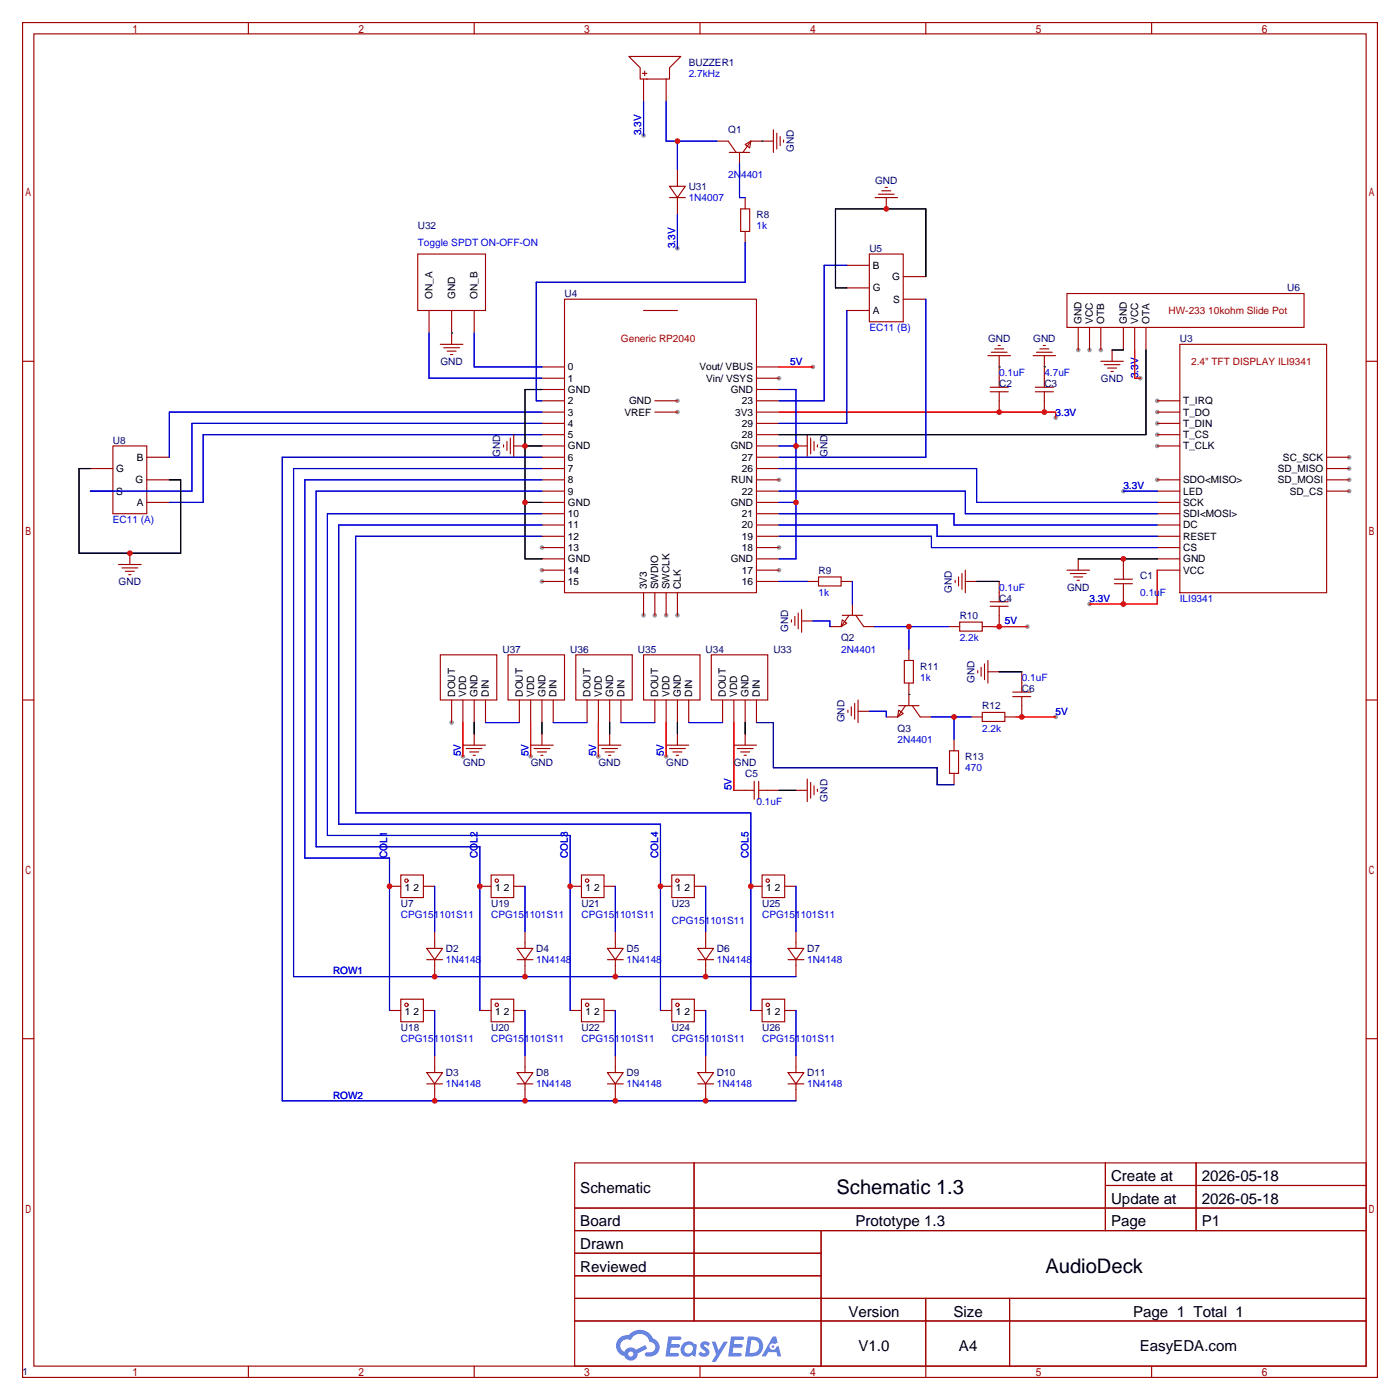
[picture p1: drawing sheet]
<svg xmlns="http://www.w3.org/2000/svg" width="315mm" height="315mm" viewBox="0 0 315 315" stroke-linecap="round" stroke-linejoin="round" font-family="sans-serif">
<g fill="#999">
<circle cx="260.3" cy="100.3" r=".51"/>
<circle cx="260.3" cy="97.8" r=".51"/>
<circle cx="260.3" cy="95.3" r=".51"/>
<circle cx="260.3" cy="92.7" r=".51"/>
<circle cx="260.3" cy="90.2" r=".51"/>
<circle cx="303.5" cy="110.5" r=".51"/>
<circle cx="303.5" cy="107.9" r=".51"/>
<circle cx="303.5" cy="105.4" r=".51"/>
<circle cx="303.5" cy="102.9" r=".51"/>
<circle cx="260.3" cy="107.9" r=".51"/>
<circle cx="121.9" cy="123.2" r=".51"/>
<circle cx="121.9" cy="128.3" r=".51"/>
<circle cx="121.9" cy="130.8" r=".51"/>
<circle cx="175.3" cy="85.1" r=".51"/>
<circle cx="175.3" cy="107.9" r=".51"/>
<circle cx="175.3" cy="123.2" r=".51"/>
<circle cx="175.3" cy="128.3" r=".51"/>
<circle cx="152.4" cy="90.2" r=".51"/>
<circle cx="152.4" cy="92.7" r=".51"/>
<circle cx="144.8" cy="138.4" r=".51"/>
<circle cx="147.3" cy="138.4" r=".51"/>
<circle cx="149.9" cy="138.4" r=".51"/>
<circle cx="152.4" cy="138.4" r=".51"/>
<circle cx="242.6" cy="78.7" r=".51"/>
<circle cx="245.1" cy="78.7" r=".51"/>
<circle cx="247.6" cy="78.7" r=".51"/>
<circle cx="101.6" cy="162.6" r=".51"/>
<circle cx="237.5" cy="94" r=".51"/>
<circle cx="256.5" cy="85.1" r=".51"/>
<circle cx="245.1" cy="135.9" r=".51"/>
<circle cx="152.4" cy="55.9" r=".51"/>
<circle cx="144.8" cy="30.5" r=".51"/>
<circle cx="252.7" cy="110.5" r=".51"/>
<circle cx="182.9" cy="82.6" r=".51"/>
<circle cx="231.1" cy="141" r=".51"/>
<circle cx="237.5" cy="161.3" r=".51"/>
<circle cx="149.9" cy="170.2" r=".51"/>
<circle cx="134.6" cy="170.2" r=".51"/>
<circle cx="119.4" cy="170.2" r=".51"/>
<circle cx="104.1" cy="170.2" r=".51"/>
</g>
<g fill="none" stroke="#a10000" stroke-width=".25">
<path d="M5.1 5.1h304.8v304.8h-304.8zM7.6 7.6h299.7v299.7h-299.7zM55.9 5.1v2.5M106.7 5.1v2.5M157.5 5.1v2.5M208.3 5.1v2.5M259.1 5.1v2.5M5.1 81.3h2.5M307.3 81.3h2.6M5.1 157.5h2.5M307.3 157.5h2.6M5.1 233.7h2.5"/>
<path d="M307.3 233.7h2.6M129.3 261.6h178v45.7h-178zM129.3 271.8h178M129.3 276.9h178M156.1 261.6v35.6M184.7 276.9v30.4M248.7 261.6v15.3M248.7 266.7h58.6M269.1 261.6v15.3M129.3 281.9h55.4M129.3 292.1h178M129.3 287h55.4"/>
<path d="M129.3 297.2h178M208.3 292.1v17.8M227.1 292.1v15.2M55.9 307.3v2.6M106.7 307.3v2.6M157.5 307.3v2.6M259.1 307.3v2.6"/>
</g>
<g fill="#5487ff">
<path d="M157.9 302a1.3 1.3 0 0 1 1.8 .3l-.4 .6a.54 .54 0 0 0-.9-.2l.1 .2a1.28 1.28 0 0 1 .8 2 1.53 1.53 0 0 1-2.2-.3l.5-.6 .8 .5a.31 .31 0 0 0 .4-.3 .31 .31 0 0 0-.3-.3 1.12 1.12 0 0 1-.6-1.9z"/>
<path d="M160.1 301.8h.9l.6 2 1.2-2h.9l-2.7 4.6h-.9l1-1.7z"/>
<path d="M150.4 300.7h2.2a.46 .46 0 0 1 .5 .1 .46 .46 0 0 1 .1 .5l-.3 .2h-1.8l-.1 .9h1.6a.4 .4 0 0 1 .4 .4 .4 .4 0 0 1-.4 .4h-1.7l-.2 1.2h1.4a.46 .46 0 0 1 .5 .1 .46 .46 0 0 1 .1 .5l-.4 .2h-2.6z"/>
<path d="M164.5 300.7h2.2a.47 .47 0 0 1 .5 .1 .47 .47 0 0 1 .1 .5l-.3 .2h-1.8l-.1 .9h1.6a.4 .4 0 0 1 .4 .4 .4 .4 0 0 1-.4 .4h-1.7l-.2 1.2h1.4a.46 .46 0 0 1 .5 .1 .46 .46 0 0 1 .1 .5l-.3 .2h-2.7z"/>
<path d="M173.9 300.7h.7l.3 1.3-.6 .4a.75 .75 0 0 0-1.1 .3 .75 .75 0 0 0 .5 1 .75 .75 0 0 0 .9-.7l.5-.2 .7 2.3h-.9l-.2-.9h-1.9l-.5 .9h-1z"/>
<path d="M168.3 300.7l-.7 4.5h1.5a2.27 2.27 0 0 0 2.6-2.3 2.27 2.27 0 0 0-2.7-2.2zM169 301.5a1.5 1.5 0 0 1 1.8 1.5 1.5 1.5 0 0 1-1.9 1.4h-.3z"/>
<path d="M153.7 302.3a1.6 1.6 0 0 0-.3 2.3 1.6 1.6 0 0 0 2.3 .2l.8 .4 .3-2.5-.2-.3h-.5a1.58 1.58 0 0 0-2.4-.1zM154.3 302.8a.98 .98 0 0 1 1.6 .4 .98 .98 0 0 1-1.1 1.3 .94 .94 0 0 1-.9-.6 .94 .94 0 0 1 .4-1.1z"/>
<path d="M139.3 301.1a2.37 2.37 0 0 0 1.2 4 1.54 1.54 0 0 0 1.7 1 1.54 1.54 0 0 0 1.2-1.6l2.2-1.1-.5-.8-2 1a1.57 1.57 0 0 0-2.6 .5 1.5 1.5 0 0 1-.8-2.1 1.5 1.5 0 0 1 2.2-.5 2.23 2.23 0 0 1 2.3-1.4 2.23 2.23 0 0 1 2 1.8 1.16 1.16 0 0 1 1.2 1.1 1.16 1.16 0 0 1-1.1 1.2h-.7a.47 .47 0 0 0-.5 .4 .47 .47 0 0 0 .4 .6 2.14 2.14 0 0 0 2.7-1.4 2.14 2.14 0 0 0-1.3-2.7 3.2 3.2 0 0 0-5.5-.7l-1.1 .1zM141.3 304.6a.6 .6 0 0 1 1.2 0 .6 .6 0 0 1-1.2 0z"/>
<circle cx="173.9" cy="302.9" r=".28"/>
</g>
<g fill="none" stroke="#a10000" stroke-width=".25">
<path d="M141.5 12.7h11.7l-2.6 2.5v2.6h-6.6v-2.6zM144.5 16.5h1M144.8 17.8v5.1M145 16v1M149.9 17.8v5.1M152.4 38.1v3.8M161.3 31.8h2.5l1.8 2.5M164.1 34.3h4.6M166.4 34.3v2.5M167.6 32.5l1.3-.7-.2 1.5zM168.9 31.8h5.1M168.9 31.8l-1.8 2.5"/>
<path d="M174 29.2v5.1M174.8 30v3.5M175.5 30.7v2.1M176.3 31.5v.5M94 57.1h15.2v12.7h-15.2zM150.6 41.9h3.6l-1.8 2.5zM150.6 44.4h3.6M152.4 44.4v3.9M166.6 47h2.1v5.1h-2.1zM167.6 44.4v2.6M167.6 52.1v2.5M190.5 59.7h5.1"/>
<path d="M195.6 57.1h7.6v15.3h-7.6zM196.8 44.4h5.1M197.6 43.7h3.6M198.4 42.9h2M199.1 42.2h.5M199.4 44.4v2.6M96.5 69.8v5.1M99.1 77.5h5M99.8 78.2h3.6M100.6 79h2M101.3 79.8h.6M101.6 69.8v7.7"/>
<path d="M106.7 69.8v5.1M127 67.3h43.2v66h-43.2zM144.8 69.8h7.6M190.5 69.8h5.1M190.5 64.8h5.1M203.2 62.2h5.1M203.2 67.3h5.1M223 79.2h3.6M223.8 78.5h2M224.5 77.7h.5M233.2 79.2h3.5M233.9 78.5h2.1"/>
<path d="M234.7 77.7h.5M240 66h53.4v7.7h-53.4zM242.6 73.7v5M245.1 73.7v5M247.6 73.7v5M250.2 78.7v2.6M252.7 73.7v5M255.3 73.7v5M257.8 73.7v5M265.4 77.5h33v55.8h-33zM114 99.3v2M114.8 98.6v3.5"/>
<path d="M115.6 97.8v5.1M121.9 97.8h5.1M121.9 95.2h5.1M121.9 92.7h5.1M121.9 90.2h5.1M121.9 82.5h5.1M121.9 85.1h5.1M121.9 87.6h5.1M147.3 92.7h5.1M147.3 90.2h5.1M170.2 97.8h5.1M170.2 95.2h5.1"/>
<path d="M170.2 92.7h5.1M170.2 90.2h5.1M170.2 82.5h5.1M170.2 85.1h5.1M170.2 87.6h5.1M181.6 97.8v5.1M182.4 98.6v3.5M183.1 99.3v2M222.2 80h5.1M222.8 87.1h4M222.8 88.1h4M224.8 80v7.1"/>
<path d="M224.8 88.1v4.6M232.4 80h5.1M232.9 87.1h4.1M232.9 88.1h4.1M234.9 80v7.1M234.9 88.1v4.6M247.6 81.3h5.1M248.4 82h3.6M249.2 82.8h2M249.9 83.6h.5M260.3 97.8h5.1M260.3 95.2h5.1"/>
<path d="M260.3 92.7h5.1M260.3 90.2h5.1M20.3 110.5h5.1M20.3 105.4h5.1M25.4 100.3h7.6v15.3h-7.6zM33 113h5.1M33 107.9h5.1M33 102.9h5.1M113.3 100.1v.5M115.6 100.3h2.5M121.9 118.1h5.1M121.9 115.6h5.1"/>
<path d="M121.9 113h5.1M121.9 110.5h5.1M121.9 100.3h5.1M121.9 107.9h5.1M121.9 105.4h5.1M121.9 102.9h5.1M170.2 118.1h5.1M170.2 115.6h5.1M170.2 113h5.1M170.2 110.5h5.1M170.2 100.3h5.1M170.2 107.9h5.1"/>
<path d="M170.2 105.4h5.1M170.2 102.9h5.1M179.1 100.3h2.5M183.9 100.1v.5M260.3 118.1h5.1M260.3 115.6h5.1M260.3 113h5.1M260.3 110.5h5.1M260.3 100.3h5.1M260.3 107.9h5.1M298.4 110.5h5.1M298.4 107.9h5.1"/>
<path d="M298.4 105.4h5.1M298.4 102.9h5.1M26.7 127h5M27.4 127.8h3.6M28.2 128.5h2M29 129.3h.5M29.2 124.5v2.5M121.9 128.3h5.1M121.9 125.7h5.1M121.9 123.2h5.1M121.9 120.7h5.1M121.9 130.8h5.1"/>
<path d="M144.8 133.3v5.1M147.3 133.3v5.1M149.9 133.3v5.1M152.4 133.3v5.1M170.2 128.3h5.1M170.2 125.7h5.1M170.2 123.2h5.1M170.2 120.7h5.1M170.2 130.8h5.1M178.1 139.4v.6M178.8 138.7v2M179.6 137.9v3.6"/>
<path d="M180.3 139.7h2.6M180.3 137.2v5M181.6 130.8h2.5M184.1 129.8h5.1v2h-5.1zM189.2 130.8h2.6M189.5 139.4l1 .8-1.3 .8zM189.5 138.4h4.6M191 138.4l-1.8 2.6M191.8 135.9v2.5M192.5 138.4l1.8 2.6h2.5M214.9 130.6v.5M215.6 129.8v2"/>
<path d="M215.9 140h5.1v2h-5.1zM216.4 129v3.6M217.2 130.8h2.5M217.2 128.3v5M222.8 135.4h4M222.8 136.4h4M224.8 130.8v4.6M224.8 136.4v4.6M240 128.3h5.1M240.8 129h3.5M241.6 129.8h2M242.3 130.6h.5"/>
<path d="M242.6 125.7v2.6M250.7 130.3h4.1M250.7 131.3h4.1M252.7 125.7v4.6M252.7 131.3v4.6M260.3 128.3h5.1M260.3 125.7h5.1M260.3 123.2h5.1M260.3 120.7h5.1M99.1 147.3h12.7v10.2h-12.7zM101.6 157.5v5.1M104.1 157.5v5.1"/>
<path d="M106.7 157.5v5.1M109.2 157.5v5.1M114.3 147.3h12.7v10.2h-12.7zM116.8 157.5v5.1M119.4 157.5v5.1M121.9 157.5v5.1M124.5 157.5v5.1M129.5 147.3h12.7v10.2h-12.7zM132.1 157.5v5.1M134.6 157.5v5.1M137.2 157.5v5.1M139.7 157.5v5.1"/>
<path d="M144.8 147.3h12.7v10.2h-12.7zM147.3 157.5v5.1M149.9 157.5v5.1M152.4 157.5v5.1M154.9 157.5v5.1M160 147.3h12.7v10.2h-12.7zM162.6 157.5v5.1M165.1 157.5v5.1M167.6 157.5v5.1M170.2 157.5v5.1M186.7 141h2.5M190.8 159.8v.5"/>
<path d="M191.5 159v2M192.3 158.2v3.6M193 157.5v5.1M202.2 159.8l1 .7-1.3 .8zM202.2 158.8h4.6M203.5 148.6h2v5.1h-2zM203.7 158.8l-1.8 2.5M204.5 146v2.6M204.5 153.7v5.1M205.2 158.8l1.8 2.5h2.5M213.4 141h2.5M220 150.9v.5"/>
<path d="M220.7 150.1v2M221 141h2.5M221.5 149.4v3.5M222.2 151.1h2.6M222.2 148.6v5.1M227.8 155.7h4.1M227.8 156.7h4.1M229.9 151.1v4.6M229.9 156.7v4.6M104.1 167.6h5.1M104.9 168.4h3.6M105.7 169.2h2"/>
<path d="M106.4 169.9h.5M106.7 165.1v2.5M119.4 167.6h5.1M120.1 168.4h3.6M120.9 169.2h2M121.7 169.9h.5M121.9 165.1v2.5M134.6 167.6h5.1M135.4 168.4h3.5M136.1 169.2h2.1M136.9 169.9h.5M137.2 165.1v2.5"/>
<path d="M149.9 167.6h5M150.6 168.4h3.6M151.4 169.2h2M152.1 169.9h.6M152.4 165.1v2.5M165.1 167.6h5.1M165.1 177.8h4.6M165.9 168.4h3.5M166.6 169.2h2.1M167.4 169.9h.5M167.6 165.1v2.5M169.7 175.8v4"/>
<path d="M170.7 177.8h4.6M170.7 175.8v4M179.1 177.8h2.5M181.6 175.3v5M182.4 176v3.6M183.1 176.8v2M183.9 177.5v.6M193 160h2.6M199.4 161.3h2.5M213.6 168.9h2v5.1h-2zM214.6 166.4v2.5M214.6 174v2.5"/>
<path d="M218.4 161.3h2.6M221 160.3h5.1v2h-5.1zM226.1 161.3h2.5M87.6 199.4h2.6M90.2 196.8h5v5.1h-5zM95.2 199.4h2.6M107.9 199.4h2.6M110.5 196.8h5.1v5.1h-5.1zM115.6 199.4h2.5M128.3 199.4h2.5M130.8 196.8h5.1v5.1h-5.1zM135.9 199.4h2.5"/>
<path d="M148.6 199.4h2.5M151.1 196.8h5.1v5.1h-5.1zM156.2 199.4h2.5M168.9 199.4h2.5M171.4 196.8h5.1v5.1h-5.1zM176.5 199.4h2.6M96 213.4h3.6l-1.8 2.5zM96 215.9h3.6M97.8 209.5v3.9M97.8 215.9v3.8M116.3 213.4h3.6l-1.8 2.5zM116.3 215.9h3.6"/>
<path d="M118.1 209.5v3.9M118.1 215.9v3.8M136.7 213.4h3.5l-1.8 2.5zM136.7 215.9h3.5M138.4 209.5v3.9M138.4 215.9v3.8M157 213.4h3.5l-1.8 2.5zM157 215.9h3.5M158.7 209.5v3.9M158.7 215.9v3.8M177.3 213.4h3.5l-1.7 2.5zM177.3 215.9h3.5"/>
<path d="M179.1 209.5v3.9M179.1 215.9v3.8M87.6 227.3h2.6M90.2 224.8h5v5.1h-5zM95.2 227.3h2.6M97.8 237.5v3.8M107.9 227.3h2.6M110.5 224.8h5.1v5.1h-5.1zM115.6 227.3h2.5M118.1 237.5v3.8M128.3 227.3h2.5M130.8 224.8h5.1v5.1h-5.1z"/>
<path d="M135.9 227.3h2.5M138.4 237.5v3.8M148.6 227.3h2.5M151.1 224.8h5.1v5.1h-5.1zM156.2 227.3h2.5M158.7 237.5v3.8M168.9 227.3h2.5M171.4 224.8h5.1v5.1h-5.1zM176.5 227.3h2.6M179.1 237.5v3.8M96 241.3h3.6l-1.8 2.5zM96 243.8h3.6"/>
<path d="M97.8 243.8v3.8M116.3 241.3h3.6l-1.8 2.5zM116.3 243.8h3.6M118.1 243.8v3.8M136.7 241.3h3.5l-1.8 2.5zM136.7 243.8h3.5M138.4 243.8v3.8M157 241.3h3.5l-1.8 2.5zM157 243.8h3.5M158.7 243.8v3.8M177.3 241.3h3.5l-1.7 2.5zM177.3 243.8h3.5"/>
<path d="M179.1 243.8v3.8"/>
<circle cx="91.4" cy="198.1" r=".38"/>
<circle cx="111.8" cy="198.1" r=".38"/>
<circle cx="132.1" cy="198.1" r=".38"/>
<circle cx="152.4" cy="198.1" r=".38"/>
<circle cx="172.7" cy="198.1" r=".38"/>
<circle cx="91.4" cy="226.1" r=".38"/>
<circle cx="111.8" cy="226.1" r=".38"/>
<circle cx="132.1" cy="226.1" r=".38"/>
<circle cx="152.4" cy="226.1" r=".38"/>
<circle cx="172.7" cy="226.1" r=".38"/>
</g>
<g fill="none" stroke="#00c" stroke-width=".25">
<path d="M144.8 22.9v7.6M149.9 22.9v8.9h11.4M152.4 31.8v6.3M166.4 36.8v7.6h1.2M152.4 48.3v7.6M167.6 54.6v8.9h-47v26.7h1.3M190.5 59.7h-5.1v30.5h-10.1M96.5 74.9v10.2h25.4M106.7 74.9v7.6h15.2M190.5 69.8v25.4h-15.2M208.3 67.3v35.6h-33M121.9 97.8h-76.2v15.2h-7.6"/>
<path d="M121.9 95.2h-78.7v15.3h-22.9M121.9 92.7h-83.8v10.2M175.3 87.6h3.8v38.1h-3.8M121.9 110.5h-50.8v80h36.8v36.8M121.9 105.4h-55.9v114.3h113.1M121.9 115.6h-48.2v72.4h54.6v39.3M121.9 118.1h-45.7v67.3h72.4v41.9M121.9 102.9h-58.4v144.7h115.6M121.9 107.9h-53.3v85.1h19v34.3M175.3 113h3.8M175.3 105.4h44.4v7.6h40.6M175.3 110.5h41.9v5.1h43.1"/>
<path d="M175.3 115.6h39.3v2.5h45.7M175.3 118.1h35.5v2.6h49.5M175.3 100.3h3.8M252.7 110.5h7.6M121.9 120.7h-41.9v62.2h88.9v44.4M175.3 120.7h34.2v2.5h50.8M175.3 130.8h6.3M191.8 130.8v5.1M97.8 199.4v10.1M118.1 199.4v10.1M138.4 199.4v10.1M158.7 199.4v10.1"/>
<path d="M179.1 199.4v10.1M97.8 227.3v10.2M118.1 227.3v10.2M138.4 227.3v10.2M158.7 227.3v10.2M179.1 227.3v10.2"/>
</g>
<path d="M255.3 78.7v6.4h1.2M175.3 92.7h62.2v1.3M175.3 82.5h7.6M260.3 128.3v7.6h-15.2M223.5 141h7.6M104.1 162.6v7.6M119.4 162.6v7.6M134.6 162.6v7.6M149.9 162.6v7.6M165.1 162.6v15.2M228.6 161.3h8.9" fill="none" stroke="#f00" stroke-width=".25"/>
<g fill="none" stroke="#000" stroke-width=".25">
<path d="M208.3 62.2v-15.2h-20.3v17.8h2.5M250.2 78.7h2.5M257.8 78.7v19.1h-82.5M121.9 87.6h-3.8v38.1h3.8M20.3 105.4h-2.5v19.1h22.8v-16.6h-2.5M118.1 100.3h3.8M118.1 113h3.8M219.7 130.8h5.1M242.6 125.7h17.7M224.8 151.1h5.1M106.7 162.6v2.5M121.9 162.6v2.5"/>
<path d="M137.2 162.6v2.5M152.4 162.6v2.5M167.6 162.6v2.5M175.3 177.8h3.8"/>
</g>
<path d="M171.4 31.8h.1M101.6 74.9h.1M224.8 82.5h.1M234.9 82.5h.1M204.5 156.2h.1" fill="none" stroke="#008700" stroke-width=".25"/>
<path d="M182.9 139.7h3.8v1.3M196.8 141h16.6M204.5 141v5M109.2 162.6h7.6M124.5 162.6h7.6M139.7 162.6h7.6M154.9 162.6h7.7M195.6 160h3.8v1.3M209.5 161.3h8.9M214.6 161.3v5.1" fill="none" stroke="#00f" stroke-width=".25"/>
<path d="M170.2 162.6h3.8v10.1h36.8v3.8h3.8" fill="none" stroke="#009" stroke-width=".25"/>
<g fill="#c00">
<circle cx="235" cy="92.7" r=".63"/>
<circle cx="224.8" cy="92.7" r=".63"/>
<circle cx="252.7" cy="135.9" r=".63"/>
<circle cx="252.7" cy="125.7" r=".63"/>
<circle cx="29.2" cy="124.5" r=".63"/>
<circle cx="118.1" cy="100.3" r=".63"/>
<circle cx="118.1" cy="113" r=".63"/>
<circle cx="152.4" cy="31.7" r=".63"/>
<circle cx="179.1" cy="100.3" r=".63"/>
<circle cx="179.1" cy="113" r=".63"/>
<circle cx="199.4" cy="47" r=".63"/>
<circle cx="87.6" cy="199.4" r=".63"/>
<circle cx="108" cy="199.4" r=".63"/>
<circle cx="128.3" cy="199.4" r=".63"/>
<circle cx="148.6" cy="199.4" r=".63"/>
<circle cx="168.9" cy="199.4" r=".63"/>
<circle cx="97.8" cy="219.7" r=".63"/>
<circle cx="118.1" cy="219.7" r=".63"/>
<circle cx="138.4" cy="219.7" r=".63"/>
<circle cx="158.8" cy="219.7" r=".63"/>
<circle cx="97.8" cy="247.6" r=".63"/>
<circle cx="118.1" cy="247.6" r=".63"/>
<circle cx="138.4" cy="247.6" r=".63"/>
<circle cx="158.8" cy="247.6" r=".63"/>
<circle cx="204.5" cy="141" r=".63"/>
<circle cx="224.8" cy="141" r=".63"/>
<circle cx="214.6" cy="161.3" r=".63"/>
<circle cx="229.9" cy="161.3" r=".63"/>
</g>
<g font-size="4.5">
<text x="188.2" y="268.6">Schematic 1.3</text>
<text x="235.2" y="286.4">AudioDeck</text>
</g>
<g font-size="3.4">
<text x="130.6" y="268.3">Schematic</text>
<text x="250" y="265.7">Create at</text>
<text x="270.4" y="265.7">2026-05-18</text>
<text x="130.6" y="275.9">Board</text>
<text x="192.4" y="275.9">Prototype 1.3</text>
<text x="250" y="270.8">Update at</text>
<text x="250" y="275.9">Page</text>
<text x="270.4" y="270.8">2026-05-18</text>
<text x="270.4" y="275.9">P1</text>
<text x="130.6" y="281">Drawn</text>
<text x="130.6" y="286.1">Reviewed</text>
<text x="190.9" y="296.2">Version</text>
<text x="214.5" y="296.2">Size</text>
<text x="254.9" y="296.2">Page 1 Total 1</text>
<text x="193.1" y="303.8">V1.0</text>
<text x="215.7" y="303.8">A4</text>
<text x="256.4" y="303.8">EasyEDA.com</text>
</g>
<g font-size="2.3" fill="#000080">
<text x="154.9" y="14.7">BUZZER1</text>
<text x="163.8" y="30">Q1</text>
<text x="178.6" y="34.3" transform="rotate(-90 178.6 34.3)">GND</text>
<text x="196.9" y="41.4">GND</text>
<text x="154.9" y="42.7">U31</text>
<text x="94" y="51.6">U32</text>
<text x="170.2" y="49">R8</text>
<text x="195.6" y="56.6">U5</text>
<text x="289.6" y="65.5">U6</text>
<text x="127" y="66.8">U4</text>
<text x="222.3" y="77">GND</text>
<text x="232.4" y="77">GND</text>
<text x="265.4" y="77">U3</text>
<text x="99.1" y="82">GND</text>
<text x="224.8" y="87.1">C2</text>
<text x="234.9" y="87.1">C3</text>
<text x="247.7" y="85.9">GND</text>
<text x="25.4" y="99.8">U8</text>
<text x="112.5" y="102.8" transform="rotate(-90 112.5 102.8)">GND</text>
<text x="186.2" y="102.8" transform="rotate(-90 186.2 102.8)">GND</text>
<text x="26.7" y="131.6">GND</text>
<text x="184.1" y="129">R9</text>
<text x="256.5" y="130.3">C1</text>
<text x="214.1" y="133.3" transform="rotate(-90 214.1 133.3)">GND</text>
<text x="224.8" y="135.4">C4</text>
<text x="240.1" y="132.8">GND</text>
<text x="177.3" y="142.2" transform="rotate(-90 177.3 142.2)">GND</text>
<text x="215.9" y="139.2">R10</text>
<text x="113" y="146.8">U37</text>
<text x="128.3" y="146.8">U36</text>
<text x="143.5" y="146.8">U35</text>
<text x="158.7" y="146.8">U34</text>
<text x="174" y="146.8">U33</text>
<text x="189.2" y="144.3">Q2</text>
<text x="207" y="150.6">R11</text>
<text x="219.2" y="153.6" transform="rotate(-90 219.2 153.6)">GND</text>
<text x="229.9" y="155.7">C6</text>
<text x="221" y="159.5">R12</text>
<text x="190" y="162.5" transform="rotate(-90 190 162.5)">GND</text>
<text x="201.9" y="164.6">Q3</text>
<text x="104.2" y="172.2">GND</text>
<text x="119.4" y="172.2">GND</text>
<text x="134.6" y="172.2">GND</text>
<text x="149.9" y="172.2">GND</text>
<text x="165.1" y="172.2">GND</text>
<text x="217.2" y="170.9">R13</text>
<text x="167.6" y="174.8">C5</text>
<text x="186.2" y="180.3" transform="rotate(-90 186.2 180.3)">GND</text>
<text x="90.2" y="204">U7</text>
<text x="110.5" y="204">U19</text>
<text x="130.8" y="204">U21</text>
<text x="151.1" y="204">U23</text>
<text x="171.4" y="204">U25</text>
<text x="100.3" y="214.1">D2</text>
<text x="120.6" y="214.1">D4</text>
<text x="141" y="214.1">D5</text>
<text x="161.3" y="214.1">D6</text>
<text x="181.6" y="214.1">D7</text>
<text x="90.2" y="231.9">U18</text>
<text x="110.5" y="231.9">U20</text>
<text x="130.8" y="231.9">U22</text>
<text x="151.1" y="231.9">U24</text>
<text x="171.4" y="231.9">U26</text>
<text x="100.3" y="242.1">D3</text>
<text x="120.6" y="242.1">D8</text>
<text x="141" y="242.1">D9</text>
<text x="161.3" y="242.1">D10</text>
<text x="181.6" y="242.1">D11</text>
<text x="5.1" y="309.4">1</text>
</g>
<g font-size="2.3" fill="#00f">
<text x="154.9" y="17.3">2.7kHz</text>
<text x="144.3" y="30.5" transform="rotate(-90 144.3 30.5)">3.3V</text>
<text x="163.8" y="40.1">2N4401</text>
<text x="154.9" y="45.2">1N4007</text>
<text x="170.2" y="51.6">1k</text>
<text x="94" y="55.4">Toggle SPDT ON-OFF-ON</text>
<text x="151.9" y="55.9" transform="rotate(-90 151.9 55.9)">3.3V</text>
<text x="195.6" y="74.4">EC11 (B)</text>
<text x="177.8" y="82">5V</text>
<text x="224.8" y="84.6">0.1uF</text>
<text x="234.9" y="84.6">4.7uF</text>
<text x="256" y="85.1" transform="rotate(-90 256 85.1)">3.3V</text>
<text x="237.5" y="93.5">3.3V</text>
<text x="252.7" y="110">3.3V</text>
<text x="25.4" y="117.6">EC11 (A)</text>
<text x="184.1" y="134.1">1k</text>
<text x="224.8" y="132.8">0.1uF</text>
<text x="245.1" y="135.4">3.3V</text>
<text x="256.5" y="134.1">0.1uF</text>
<text x="265.4" y="135.4">ILI9341</text>
<text x="226.1" y="140.5">5V</text>
<text x="189.2" y="146.8">2N4401</text>
<text x="215.9" y="144.3">2.2k</text>
<text x="207" y="153.2">1k</text>
<text x="229.9" y="153.2">0.1uF</text>
<text x="237.5" y="160.8">5V</text>
<text x="201.9" y="167.1">2N4401</text>
<text x="221" y="164.6">2.2k</text>
<text x="103.6" y="170.2" transform="rotate(-90 103.6 170.2)">5V</text>
<text x="118.9" y="170.2" transform="rotate(-90 118.9 170.2)">5V</text>
<text x="134.1" y="170.2" transform="rotate(-90 134.1 170.2)">5V</text>
<text x="149.4" y="170.2" transform="rotate(-90 149.4 170.2)">5V</text>
<text x="217.2" y="173.5">470</text>
<text x="164.6" y="177.8" transform="rotate(-90 164.6 177.8)">5V</text>
<text x="170.2" y="181.1">0.1uF</text>
<text x="87.1" y="193" transform="rotate(-90 87.1 193)">COL1</text>
<text x="107.4" y="193" transform="rotate(-90 107.4 193)">COL2</text>
<text x="127.8" y="193" transform="rotate(-90 127.8 193)">COL3</text>
<text x="148.1" y="193" transform="rotate(-90 148.1 193)">COL4</text>
<text x="168.4" y="193" transform="rotate(-90 168.4 193)">COL5</text>
<text x="90.2" y="206.5">CPG151101S11</text>
<text x="110.5" y="206.5">CPG151101S11</text>
<text x="130.8" y="206.5">CPG151101S11</text>
<text x="151.1" y="207.8">CPG151101S11</text>
<text x="171.4" y="206.5">CPG151101S11</text>
<text x="74.9" y="219.2">ROW1</text>
<text x="100.3" y="216.7">1N4148</text>
<text x="120.6" y="216.7">1N4148</text>
<text x="141" y="216.7">1N4148</text>
<text x="161.3" y="216.7">1N4148</text>
<text x="181.6" y="216.7">1N4148</text>
<text x="90.2" y="234.4">CPG151101S11</text>
<text x="110.5" y="234.4">CPG151101S11</text>
<text x="130.8" y="234.4">CPG151101S11</text>
<text x="151.1" y="234.4">CPG151101S11</text>
<text x="171.4" y="234.4">CPG151101S11</text>
<text x="100.3" y="244.6">1N4148</text>
<text x="120.6" y="244.6">1N4148</text>
<text x="141" y="244.6">1N4148</text>
<text x="161.3" y="244.6">1N4148</text>
<text x="181.6" y="244.6">1N4148</text>
<text x="74.9" y="247.1">ROW2</text>
</g>
<g font-size="2.3">
<text x="196.3" y="65.5">G</text>
<text x="196.3" y="60.5">B</text>
<text x="200.7" y="63">G</text>
<text x="97.3" y="67.3" transform="rotate(-90 97.3 67.3)">ON_A</text>
<text x="102.4" y="67.3" transform="rotate(-90 102.4 67.3)">GND</text>
<text x="107.4" y="67.3" transform="rotate(-90 107.4 67.3)">ON_B</text>
<text x="196.3" y="70.6">A</text>
<text x="200.9" y="68.1">S</text>
<text x="243.3" y="72.9" transform="rotate(-90 243.3 72.9)">GND</text>
<text x="245.9" y="72.9" transform="rotate(-90 245.9 72.9)">VCC</text>
<text x="248.4" y="72.9" transform="rotate(-90 248.4 72.9)">OTB</text>
<text x="253.5" y="72.9" transform="rotate(-90 253.5 72.9)">GND</text>
<text x="256" y="72.9" transform="rotate(-90 256 72.9)">VCC</text>
<text x="258.6" y="72.9" transform="rotate(-90 258.6 72.9)">OTA</text>
<text x="127.8" y="83.3">0</text>
<text x="157.3" y="83.3">Vout/ VBUS</text>
<text x="127.8" y="85.9">1</text>
<text x="127.8" y="88.4">GND</text>
<text x="158.8" y="85.9">Vin/ VSYS</text>
<text x="164.4" y="88.4">GND</text>
<text x="127.8" y="90.9">2</text>
<text x="127.8" y="93.5">3</text>
<text x="140.5" y="93.5">VREF</text>
<text x="141.5" y="90.9">GND</text>
<text x="165.4" y="93.5">3V3</text>
<text x="166.9" y="90.9">23</text>
<text x="266.2" y="93.5">T_DO</text>
<text x="266.2" y="90.9">T_IRQ</text>
<text x="127.8" y="96">4</text>
<text x="127.8" y="98.6">5</text>
<text x="127.8" y="101.1">GND</text>
<text x="164.4" y="101.1">GND</text>
<text x="166.9" y="96">29</text>
<text x="166.9" y="98.6">28</text>
<text x="266.2" y="101.1">T_CLK</text>
<text x="266.2" y="98.6">T_CS</text>
<text x="266.2" y="96">T_DIN</text>
<text x="26.2" y="106.2">G</text>
<text x="30.7" y="103.6">B</text>
<text x="127.8" y="103.6">6</text>
<text x="127.8" y="106.2">7</text>
<text x="166.9" y="103.6">27</text>
<text x="166.9" y="106.2">26</text>
<text x="287.5" y="106.2">SD_MISO</text>
<text x="288.6" y="103.6">SC_SCK</text>
<text x="26.2" y="111.3">S</text>
<text x="30.5" y="108.7">G</text>
<text x="30.7" y="113.8">A</text>
<text x="127.8" y="108.7">8</text>
<text x="127.8" y="111.3">9</text>
<text x="127.8" y="113.8">GND</text>
<text x="164.4" y="113.8">GND</text>
<text x="164.5" y="108.7">RUN</text>
<text x="166.9" y="111.3">22</text>
<text x="266.2" y="113.8">SCK</text>
<text x="266.2" y="111.3">LED</text>
<text x="266.2" y="108.7">SDO&lt;MISO&gt;</text>
<text x="287.5" y="108.7">SD_MOSI</text>
<text x="290.1" y="111.3">SD_CS</text>
<text x="127.8" y="116.3">10</text>
<text x="127.8" y="118.9">11</text>
<text x="166.9" y="116.3">21</text>
<text x="166.9" y="118.9">20</text>
<text x="266.2" y="118.9">DC</text>
<text x="266.2" y="116.3">SDI&lt;MOSI&gt;</text>
<text x="127.8" y="121.4">12</text>
<text x="127.8" y="124">13</text>
<text x="166.9" y="121.4">19</text>
<text x="166.9" y="124">18</text>
<text x="266.2" y="124">CS</text>
<text x="266.2" y="121.4">RESET</text>
<text x="127.8" y="126.5">GND</text>
<text x="127.8" y="129">14</text>
<text x="127.8" y="131.6">15</text>
<text x="164.4" y="126.5">GND</text>
<text x="166.9" y="129">17</text>
<text x="166.9" y="131.6">16</text>
<text x="266.2" y="129">VCC</text>
<text x="266.2" y="126.5">GND</text>
<text x="145.5" y="132.6" transform="rotate(-90 145.5 132.6)">3V3</text>
<text x="148.1" y="132.6" transform="rotate(-90 148.1 132.6)">SWDIO</text>
<text x="150.6" y="132.6" transform="rotate(-90 150.6 132.6)">SWCLK</text>
<text x="153.2" y="132.6" transform="rotate(-90 153.2 132.6)">CLK</text>
<text x="102.4" y="156.7" transform="rotate(-90 102.4 156.7)">DOUT</text>
<text x="104.9" y="156.7" transform="rotate(-90 104.9 156.7)">VDD</text>
<text x="107.4" y="156.7" transform="rotate(-90 107.4 156.7)">GND</text>
<text x="110" y="156.7" transform="rotate(-90 110 156.7)">DIN</text>
<text x="117.6" y="156.7" transform="rotate(-90 117.6 156.7)">DOUT</text>
<text x="120.1" y="156.7" transform="rotate(-90 120.1 156.7)">VDD</text>
<text x="122.7" y="156.7" transform="rotate(-90 122.7 156.7)">GND</text>
<text x="125.2" y="156.7" transform="rotate(-90 125.2 156.7)">DIN</text>
<text x="132.8" y="156.7" transform="rotate(-90 132.8 156.7)">DOUT</text>
<text x="135.4" y="156.7" transform="rotate(-90 135.4 156.7)">VDD</text>
<text x="137.9" y="156.7" transform="rotate(-90 137.9 156.7)">GND</text>
<text x="140.5" y="156.7" transform="rotate(-90 140.5 156.7)">DIN</text>
<text x="148.1" y="156.7" transform="rotate(-90 148.1 156.7)">DOUT</text>
<text x="150.6" y="156.7" transform="rotate(-90 150.6 156.7)">VDD</text>
<text x="153.2" y="156.7" transform="rotate(-90 153.2 156.7)">GND</text>
<text x="155.7" y="156.7" transform="rotate(-90 155.7 156.7)">DIN</text>
<text x="163.3" y="156.7" transform="rotate(-90 163.3 156.7)">DOUT</text>
<text x="165.9" y="156.7" transform="rotate(-90 165.9 156.7)">VDD</text>
<text x="168.4" y="156.7" transform="rotate(-90 168.4 156.7)">GND</text>
<text x="170.9" y="156.7" transform="rotate(-90 170.9 156.7)">DIN</text>
<text x="91.1" y="200.4">1</text>
<text x="93.1" y="200.4">2</text>
<text x="111.4" y="200.4">1</text>
<text x="113.4" y="200.4">2</text>
<text x="131.7" y="200.4">1</text>
<text x="133.7" y="200.4">2</text>
<text x="152.1" y="200.4">1</text>
<text x="154" y="200.4">2</text>
<text x="172.4" y="200.4">1</text>
<text x="174.3" y="200.4">2</text>
<text x="91.1" y="228.3">1</text>
<text x="93.1" y="228.3">2</text>
<text x="111.4" y="228.3">1</text>
<text x="113.4" y="228.3">2</text>
<text x="131.7" y="228.3">1</text>
<text x="133.7" y="228.3">2</text>
<text x="152.1" y="228.3">1</text>
<text x="154" y="228.3">2</text>
<text x="172.4" y="228.3">1</text>
<text x="174.3" y="228.3">2</text>
</g>
<g font-size="2.3" fill="#a00000">
<text x="262.9" y="70.6">HW-233 10kohm Slide Pot</text>
<text x="139.7" y="77">Generic RP2040</text>
<text x="268" y="82">2.4&quot; TFT DISPLAY ILI9341</text>
</g>
</svg>
